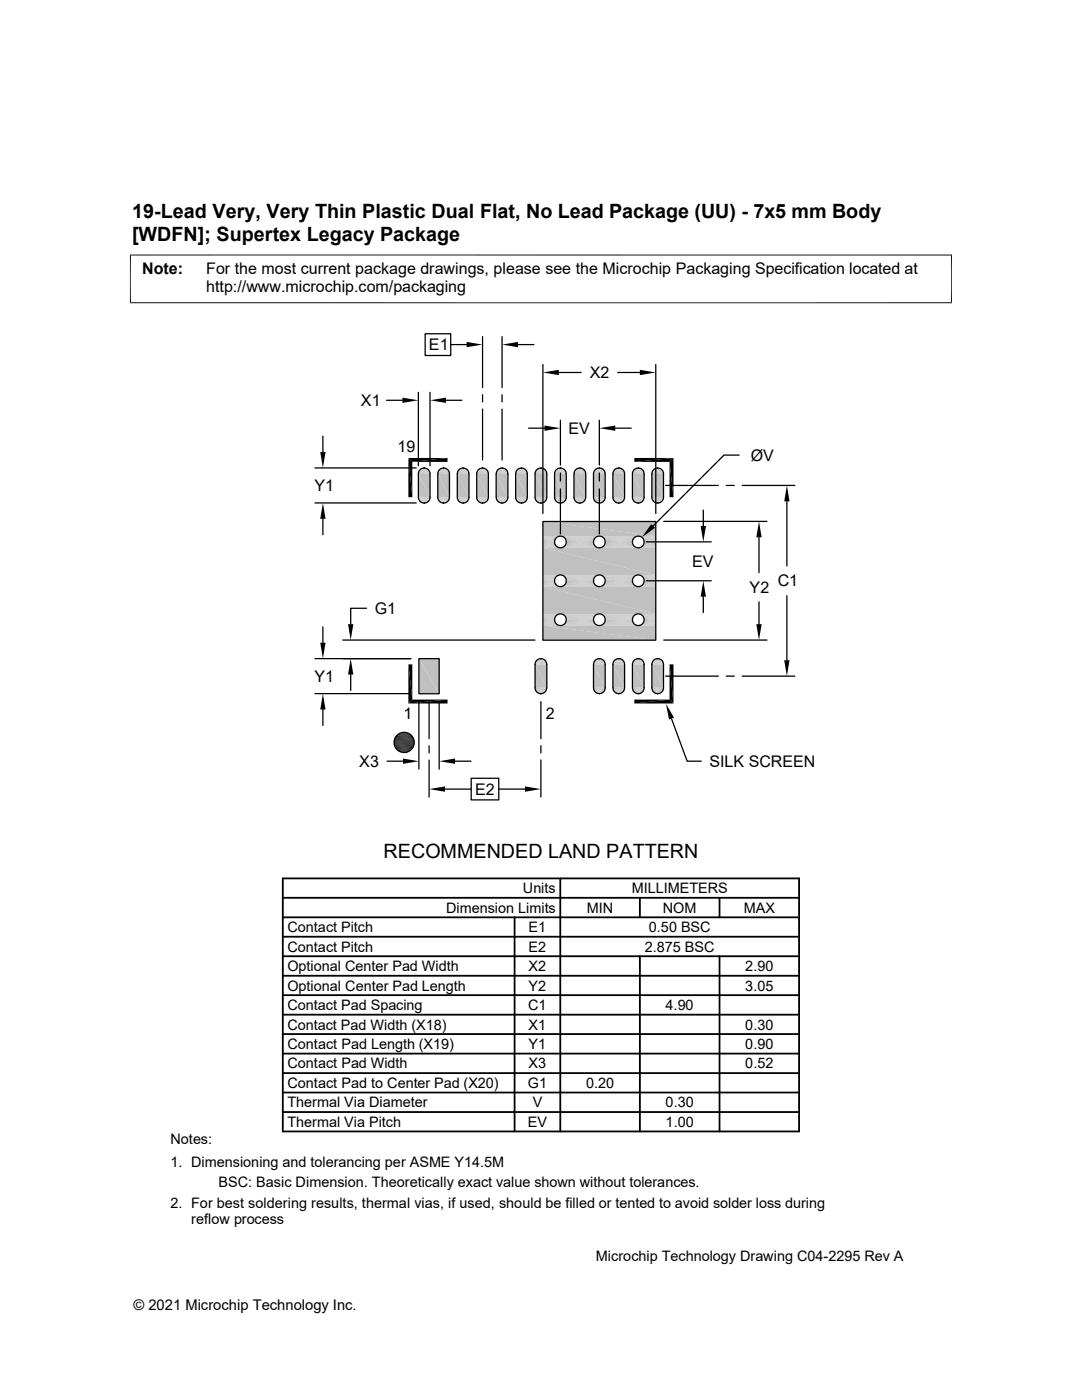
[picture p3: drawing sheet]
<svg xmlns="http://www.w3.org/2000/svg" width="216mm" height="279mm" viewBox="0 0 216 279" stroke-linecap="round" stroke-linejoin="round" font-family="sans-serif">
<g fill="#c0c0c0">
<path d="M108.3 104.1l22.6 2.9h-22.6z"/>
<path d="M108.3 104.1h22.6v2.9z"/>
</g>
<g fill="none" stroke="#c0c0c0" stroke-width=".2">
<path d="M108.3 107h3.4M108.3 107.1h3.2M108.3 107.2h3M108.3 107.3h2.8M108.3 107.5h2.7M108.3 107.6h2.5M108.3 107.8h2.4M108.3 108.5h2.4M108.3 108.9h2.7M108.3 109h2.8M108.3 109.1h3M108.3 109.2h3.2"/>
<path d="M108.3 109.3h3.4M111.9 107h7.6M111.9 109.3h7.6M112.1 107.1h7.2M112.1 109.2h7.2M112.4 109.1h6.7M112.4 107.2h6.7M112.5 107.3h6.4M112.5 109h6.4M112.7 108.9h6M112.7 107.5h6M112.8 107.6h5.8"/>
<path d="M112.9 108.5h5.6M112.9 107.8h5.6M119.7 107h7.6M119.7 109.3h7.6M119.9 107.1h7.1M119.9 109.2h7.1M120.1 107.2h6.7M120.1 109.1h6.7M120.3 109h6.4M120.3 107.3h6.4M120.5 107.5h6M120.5 108.9h6"/>
<path d="M120.6 107.6h5.8M120.7 108.5h5.6M120.7 107.8h5.6M127.5 107h3.4M127.5 109.3h3.4M127.7 109.2h3.2M127.7 107.1h3.2M127.9 107.2h3M127.9 109.1h3M128.1 107.3h2.8M128.1 109h2.8M128.2 108.9h2.7"/>
<path d="M128.2 107.5h2.7M128.4 107.6h2.5M128.4 107.8h2.5M128.4 108.5h2.5"/>
</g>
<path d="M108.3 108h2.4M113 108h5.4M120.7 108h5.5M128.5 108h2.4" fill="none" stroke="#c0c0c0" stroke-width=".23"/>
<path d="M108.3 108.3h2.4M108.3 108.7h2.5M112.8 108.7h5.8M113 108.3h5.4M120.6 108.7h5.8M120.7 108.3h5.5M128.4 108.7h2.5M128.5 108.3h2.4" fill="none" stroke="#c0c0c0" stroke-width=".21"/>
<g fill="#c0c0c0">
<path d="M108.3 109.3l22.6 5.5h-22.6z"/>
<path d="M108.3 109.3h22.6v5.5z"/>
</g>
<g fill="none" stroke="#c0c0c0" stroke-width=".2">
<path d="M108.3 114.8h3.4M108.3 114.8h3.2M108.3 114.9h3M108.3 115.1h2.8M108.3 115.2h2.7M108.3 115.4h2.5M108.3 115.6h2.4M108.3 116.2h2.4M108.3 116.4h2.5M108.3 116.6h2.7M108.3 116.8h2.8M108.3 116.9h3"/>
<path d="M108.3 117h3.2M108.3 117.1h3.4M111.9 114.8h7.6M111.9 117.1h7.6M112.1 114.8h7.2M112.1 117h7.2M112.4 116.9h6.7M112.4 114.9h6.7M112.5 115.1h6.4M112.5 116.8h6.4M112.7 116.6h6M112.7 115.2h6"/>
<path d="M112.8 115.4h5.8M112.8 116.4h5.8M112.9 116.2h5.6M112.9 115.6h5.6M119.7 114.8h7.6M119.7 117.1h7.6M119.9 114.8h7.1M119.9 117h7.1M120.1 114.9h6.7M120.1 116.9h6.7M120.3 116.8h6.4M120.3 115.1h6.4"/>
<path d="M120.5 115.2h6M120.5 116.6h6M120.6 116.4h5.8M120.6 115.4h5.8M120.7 116.2h5.6M120.7 115.6h5.6M127.5 114.8h3.4M127.5 117.1h3.4M127.7 117h3.2M127.7 114.8h3.2M127.9 114.9h3M127.9 116.9h3"/>
<path d="M128.1 115.1h2.8M128.1 116.8h2.8M128.2 116.6h2.7M128.2 115.2h2.7M128.4 116.4h2.5M128.4 115.4h2.5M128.4 115.6h2.5M128.4 116.2h2.5"/>
</g>
<path d="M108.3 115.8h2.4M113 115.8h5.4M120.7 115.8h5.5M128.5 115.8h2.4" fill="none" stroke="#c0c0c0" stroke-width=".21"/>
<path d="M108.3 116h2.4M113 116h5.4M120.7 116h5.5M128.5 116h2.4" fill="none" stroke="#c0c0c0" stroke-width=".23"/>
<g fill="#c0c0c0">
<path d="M108.3 117.1l22.6 5.4h-22.6z"/>
<path d="M108.3 117.1h22.6v5.4z"/>
</g>
<g fill="none" stroke="#c0c0c0" stroke-width=".2">
<path d="M108.3 122.5h3.4M108.3 122.6h3.2M108.3 122.7h3M108.3 122.8h2.8M108.3 123h2.7M108.3 123.4h2.4M108.3 124h2.4M108.3 124.2h2.5M108.3 124.4h2.7M108.3 124.5h2.8M108.3 124.7h3M108.3 124.8h3.2"/>
<path d="M108.3 124.8h3.4M111.9 122.5h7.6M111.9 124.8h7.6M112.1 122.6h7.2M112.1 124.8h7.2M112.4 124.7h6.7M112.4 122.7h6.7M112.5 122.8h6.4M112.5 124.5h6.4M112.7 124.4h6M112.7 123h6M112.8 124.2h5.8"/>
<path d="M112.9 124h5.6M112.9 123.4h5.6M119.7 122.5h7.6M119.7 124.8h7.6M119.9 122.6h7.1M119.9 124.8h7.1M120.1 122.7h6.7M120.1 124.7h6.7M120.3 124.5h6.4M120.3 122.8h6.4M120.5 123h6M120.5 124.4h6"/>
<path d="M120.6 124.2h5.8M120.7 124h5.6M120.7 123.4h5.6M127.5 122.5h3.4M127.5 124.8h3.4M127.7 124.8h3.2M127.7 122.6h3.2M127.9 122.7h3M127.9 124.7h3M128.1 122.8h2.8M128.1 124.5h2.8M128.2 124.4h2.7"/>
<path d="M128.2 123h2.7M128.4 124.2h2.5M128.4 123.4h2.5M128.4 124h2.5"/>
</g>
<path d="M108.3 123.2h2.5M108.3 123.6h2.4M112.8 123.2h5.8M113 123.6h5.4M120.6 123.2h5.8M120.7 123.6h5.5M128.4 123.2h2.5M128.5 123.6h2.4" fill="none" stroke="#c0c0c0" stroke-width=".21"/>
<path d="M108.3 123.8h2.4M113 123.8h5.4M120.7 123.8h5.5M128.5 123.8h2.4" fill="none" stroke="#c0c0c0" stroke-width=".23"/>
<g fill="#c0c0c0">
<path d="M108.3 124.8l22.6 3h-22.6z"/>
<path d="M108.3 124.8h22.6v3z"/>
<path d="M84.4 93.4h.5z"/>
<path d="M88.3 93.4h.5z"/>
<path d="M92.2 93.4h.4z"/>
<path d="M96.1 93.4h.4z"/>
<path d="M99.9 93.4h.5z"/>
<path d="M103.8 93.4h.5z"/>
<path d="M107.7 93.4h.5z"/>
<path d="M111.6 93.4h.5z"/>
<path d="M115.5 93.4h.4z"/>
<path d="M119.4 93.4h.4z"/>
<path d="M123.3 93.4h.4z"/>
<path d="M127.1 93.4h.5z"/>
<path d="M131 93.4h.5z"/>
<path d="M130.8 93.5h.9z"/>
<path d="M131 93.4l.7 .1z"/>
<path d="M126.9 93.5h.9z"/>
<path d="M127.1 93.4l.7 .1z"/>
<path d="M123 93.5h.9z"/>
<path d="M123.3 93.4l.6 .1z"/>
<path d="M119.1 93.5h.9z"/>
<path d="M119.4 93.4l.6 .1z"/>
<path d="M115.3 93.5h.9z"/>
<path d="M115.5 93.4l.7 .1z"/>
<path d="M111.4 93.5h.9z"/>
<path d="M111.6 93.4l.7 .1z"/>
<path d="M107.5 93.5h.9z"/>
<path d="M107.7 93.4l.7 .1z"/>
<path d="M103.6 93.5h.9z"/>
<path d="M103.8 93.4l.7 .1z"/>
<path d="M99.7 93.5h.9z"/>
<path d="M99.9 93.4l.7 .1z"/>
<path d="M95.8 93.5h.9z"/>
<path d="M96.1 93.4l.6 .1z"/>
<path d="M91.9 93.5h1z"/>
<path d="M92.2 93.4l.7 .1z"/>
<path d="M88.1 93.5h.9z"/>
<path d="M88.3 93.4l.7 .1z"/>
<path d="M84.2 93.5h.9z"/>
<path d="M84.4 93.4l.7 .1z"/>
<path d="M130.6 93.6l.2-.1 1.1 .1z"/>
<path d="M130.8 93.5l1.1 .1z"/>
<path d="M126.7 93.6l.2-.1 1.1 .1z"/>
<path d="M126.9 93.5l1.1 .1z"/>
<path d="M122.8 93.6l.2-.1 1.1 .1z"/>
<path d="M123 93.5l1.1 .1z"/>
<path d="M118.9 93.6l.2-.1 1.1 .1z"/>
<path d="M119.1 93.5l1.1 .1z"/>
<path d="M115.1 93.6l.2-.1 1.1 .1z"/>
<path d="M115.3 93.5l1.1 .1z"/>
<path d="M111.2 93.6l.2-.1 1.1 .1z"/>
<path d="M111.4 93.5l1.1 .1z"/>
<path d="M107.3 93.6l.2-.1 1.1 .1z"/>
<path d="M107.5 93.5l1.1 .1z"/>
<path d="M103.4 93.6l.2-.1 1.1 .1z"/>
<path d="M103.6 93.5l1.1 .1z"/>
<path d="M99.5 93.6l.2-.1 1.1 .1z"/>
<path d="M99.7 93.5l1.1 .1z"/>
<path d="M95.6 93.6l.2-.1 1.1 .1z"/>
<path d="M95.8 93.5l1.1 .1z"/>
<path d="M91.8 93.6l.1-.1 1.1 .1z"/>
<path d="M91.9 93.5l1.1 .1z"/>
<path d="M87.9 93.6l.2-.1 1.1 .1z"/>
<path d="M88.1 93.5l1.1 .1z"/>
<path d="M84 93.6l.2-.1 1.1 .1z"/>
<path d="M84.2 93.5l1.1 .1z"/>
<path d="M130.4 93.7l.2-.1 1.5 .1z"/>
<path d="M130.6 93.6h1.3l.2 .1z"/>
<path d="M126.5 93.7l.2-.1 1.5 .1z"/>
<path d="M126.7 93.6h1.3l.2 .1z"/>
<path d="M122.7 93.7l.1-.1 1.5 .1z"/>
<path d="M122.8 93.6h1.3l.2 .1z"/>
<path d="M118.8 93.7l.1-.1 1.5 .1z"/>
<path d="M118.9 93.6h1.3l.2 .1z"/>
<path d="M114.9 93.7l.2-.1 1.4 .1z"/>
<path d="M115.1 93.6h1.3l.1 .1z"/>
<path d="M111 93.7l.2-.1 1.4 .1z"/>
<path d="M111.2 93.6h1.3l.1 .1z"/>
<path d="M107.1 93.7l.2-.1 1.5 .1z"/>
<path d="M107.3 93.6h1.3l.2 .1z"/>
<path d="M103.2 93.7l.2-.1 1.5 .1z"/>
<path d="M103.4 93.6h1.3l.2 .1z"/>
<path d="M99.4 93.7l.1-.1 1.5 .1z"/>
<path d="M99.5 93.6h1.3l.2 .1z"/>
<path d="M95.5 93.7l.1-.1 1.5 .1z"/>
<path d="M95.6 93.6h1.3l.2 .1z"/>
<path d="M91.6 93.7l.2-.1 1.4 .1z"/>
<path d="M91.8 93.6h1.2l.2 .1z"/>
<path d="M87.7 93.7l.2-.1 1.4 .1z"/>
<path d="M87.9 93.6h1.3l.1 .1z"/>
<path d="M83.8 93.7l.2-.1 1.4 .1z"/>
<path d="M84 93.6h1.3l.1 .1z"/>
<path d="M130.4 93.7l1.8 .2h-1.9z"/>
<path d="M130.4 93.7h1.7l.1 .2z"/>
<path d="M126.5 93.7l1.8 .2h-1.9z"/>
<path d="M126.5 93.7h1.7l.1 .2z"/>
<path d="M122.7 93.7l1.7 .2h-1.9z"/>
<path d="M122.7 93.7h1.6l.1 .2z"/>
<path d="M118.8 93.7l1.8 .2h-2z"/>
<path d="M118.8 93.7h1.6l.2 .2z"/>
<path d="M114.9 93.7l1.8 .2h-2z"/>
<path d="M114.9 93.7h1.6l.2 .2z"/>
<path d="M111 93.7l1.8 .2h-2z"/>
<path d="M111 93.7h1.6l.2 .2z"/>
<path d="M107.1 93.7l1.8 .2h-1.9z"/>
<path d="M107.1 93.7h1.7l.1 .2z"/>
<path d="M103.2 93.7l1.8 .2h-1.9z"/>
<path d="M103.2 93.7h1.7l.1 .2z"/>
<path d="M99.4 93.7l1.7 .2h-1.9z"/>
<path d="M99.4 93.7h1.6l.1 .2z"/>
<path d="M95.5 93.7l1.8 .2h-2z"/>
<path d="M95.5 93.7h1.6l.2 .2z"/>
<path d="M91.6 93.7l1.8 .2h-2z"/>
<path d="M91.6 93.7h1.6l.2 .2z"/>
<path d="M87.7 93.7l1.8 .2h-2z"/>
<path d="M87.7 93.7h1.6l.2 .2z"/>
<path d="M83.8 93.7l1.8 .2h-1.9z"/>
<path d="M83.8 93.7h1.6l.2 .2z"/>
</g>
<g fill="none" stroke="#c0c0c0" stroke-width=".2">
<path d="M83.6 94h2.1M87.4 94h2.2M91.3 94h2.2M95.2 94h2.2M99.1 94h2.1M103 94h2.1M106.9 94h2.1M110.7 94h2.2M114.6 94h2.2M118.5 94h2.2M122.4 94h2.1M126.3 94h2.1"/>
<path d="M130.2 94h2.1"/>
</g>
<g fill="none" stroke="#c0c0c0" stroke-width=".23">
<path d="M83.5 94.5h2.3M83.5 94.2h2.3M87.4 94.5h2.3M87.4 94.2h2.3M91.2 94.5h2.4M91.3 94.2h2.3M95.1 94.5h2.4M95.1 94.2h2.3M99 94.5h2.3M99 94.2h2.3M102.9 94.5h2.3M102.9 94.2h2.3"/>
<path d="M106.8 94.5h2.3M106.8 94.2h2.3M110.7 94.5h2.3M110.7 94.2h2.3M114.5 94.5h2.4M114.6 94.2h2.2M118.4 94.5h2.4M118.4 94.2h2.3M122.3 94.5h2.3M122.3 94.2h2.3M126.2 94.5h2.3M126.2 94.2h2.3"/>
<path d="M130.1 94.5h2.3M130.1 94.2h2.3"/>
</g>
<g fill="#c0c0c0">
<path d="M130.1 94.6l2.3 4.6h-2.3z"/>
<path d="M130.1 94.6h2.3v4.6z"/>
<path d="M126.2 94.6l2.3 4.6h-2.3z"/>
<path d="M126.2 94.6h2.3v4.6z"/>
<path d="M122.3 94.6l2.3 4.6h-2.3z"/>
<path d="M122.3 94.6h2.3v4.6z"/>
<path d="M118.4 94.6l2.4 4.6h-2.4z"/>
<path d="M118.4 94.6h2.4v4.6z"/>
<path d="M114.5 94.6l2.4 4.6h-2.4z"/>
<path d="M114.5 94.6h2.4v4.6z"/>
<path d="M110.7 94.6l2.3 4.6h-2.3z"/>
<path d="M110.7 94.6h2.3v4.6z"/>
<path d="M106.8 94.6l2.3 4.6h-2.3z"/>
<path d="M106.8 94.6h2.3v4.6z"/>
<path d="M102.9 94.6l2.3 4.6h-2.3z"/>
<path d="M102.9 94.6h2.3v4.6z"/>
<path d="M99 94.6l2.3 4.6h-2.3z"/>
<path d="M99 94.6h2.3v4.6z"/>
<path d="M95.1 94.6l2.4 4.6h-2.4z"/>
<path d="M95.1 94.6h2.4v4.6z"/>
<path d="M91.2 94.6l2.4 4.6h-2.4z"/>
<path d="M91.2 94.6h2.4v4.6z"/>
<path d="M87.4 94.6l2.3 4.6h-2.3z"/>
<path d="M87.4 94.6h2.3v4.6z"/>
<path d="M83.5 94.6l2.3 4.6h-2.3z"/>
<path d="M83.5 94.6h2.3v4.6z"/>
</g>
<g fill="none" stroke="#c0c0c0" stroke-width=".21">
<path d="M83.5 99.3h2.3M87.4 99.3h2.3M91.2 99.3h2.4M95.1 99.3h2.4M99 99.3h2.3M102.9 99.3h2.3M106.8 99.3h2.3M110.7 99.3h2.3M114.5 99.3h2.4M118.4 99.3h2.4M122.3 99.3h2.3M126.2 99.3h2.3"/>
<path d="M130.1 99.3h2.3"/>
</g>
<g fill="none" stroke="#c0c0c0" stroke-width=".23">
<path d="M83.5 99.6h2.3M87.4 99.6h2.3M91.3 99.6h2.3M95.1 99.6h2.3M99 99.6h2.3M102.9 99.6h2.3M106.8 99.6h2.3M110.7 99.6h2.3M114.6 99.6h2.2M118.4 99.6h2.3M122.3 99.6h2.3M126.2 99.6h2.3"/>
<path d="M130.1 99.6h2.3"/>
</g>
<g fill="none" stroke="#c0c0c0" stroke-width=".2">
<path d="M83.6 99.8h2.1M87.4 99.8h2.2M91.3 99.8h2.2M95.2 99.8h2.2M99.1 99.8h2.1M103 99.8h2.1M106.9 99.8h2.1M110.7 99.8h2.2M114.6 99.8h2.2M118.5 99.8h2.2M122.4 99.8h2.1M126.3 99.8h2.1"/>
<path d="M130.2 99.8h2.1"/>
</g>
<g fill="#c0c0c0">
<path d="M130.3 99.9l1.8 .2h-1.7z"/>
<path d="M130.3 99.9h1.9l-.1 .2z"/>
<path d="M126.4 99.9l1.8 .2h-1.7z"/>
<path d="M126.4 99.9h1.9l-.1 .2z"/>
<path d="M122.5 99.9l1.8 .2h-1.6z"/>
<path d="M122.5 99.9h1.9l-.1 .2z"/>
<path d="M118.6 99.9l1.8 .2h-1.6z"/>
<path d="M118.6 99.9h2l-.2 .2z"/>
<path d="M114.7 99.9l1.8 .2h-1.6z"/>
<path d="M114.7 99.9h2l-.2 .2z"/>
<path d="M110.8 99.9l1.8 .2h-1.6z"/>
<path d="M110.8 99.9h2l-.2 .2z"/>
<path d="M107 99.9l1.8 .2h-1.7z"/>
<path d="M107 99.9h1.9l-.1 .2z"/>
<path d="M103.1 99.9l1.8 .2h-1.7z"/>
<path d="M103.1 99.9h1.9l-.1 .2z"/>
<path d="M99.2 99.9l1.8 .2h-1.6z"/>
<path d="M99.2 99.9h1.9l-.1 .2z"/>
<path d="M95.3 99.9l1.8 .2h-1.6z"/>
<path d="M95.3 99.9h2l-.2 .2z"/>
<path d="M91.4 99.9l1.8 .2h-1.6z"/>
<path d="M91.4 99.9h2l-.2 .2z"/>
<path d="M87.5 99.9l1.8 .2h-1.6z"/>
<path d="M87.5 99.9h2l-.2 .2z"/>
<path d="M83.7 99.9l1.7 .2h-1.6z"/>
<path d="M83.7 99.9h1.9l-.2 .2z"/>
<path d="M130.4 100.1l1.5 .1h-1.3z"/>
<path d="M130.4 100.1h1.7l-.2 .1z"/>
<path d="M126.5 100.1l1.5 .1h-1.3z"/>
<path d="M126.5 100.1h1.7l-.2 .1z"/>
<path d="M122.7 100.1l1.4 .1h-1.3z"/>
<path d="M122.7 100.1h1.6l-.2 .1z"/>
<path d="M118.8 100.1l1.4 .1h-1.3z"/>
<path d="M118.8 100.1h1.6l-.2 .1z"/>
<path d="M114.9 100.1l1.5 .1h-1.3z"/>
<path d="M114.9 100.1h1.6l-.1 .1z"/>
<path d="M111 100.1l1.5 .1h-1.3z"/>
<path d="M111 100.1h1.6l-.1 .1z"/>
<path d="M107.1 100.1l1.5 .1h-1.3z"/>
<path d="M107.1 100.1h1.7l-.2 .1z"/>
<path d="M103.2 100.1l1.5 .1h-1.3z"/>
<path d="M103.2 100.1h1.7l-.2 .1z"/>
<path d="M99.4 100.1l1.4 .1h-1.3z"/>
<path d="M99.4 100.1h1.6l-.2 .1z"/>
<path d="M95.5 100.1l1.4 .1h-1.3z"/>
<path d="M95.5 100.1h1.6l-.2 .1z"/>
<path d="M91.6 100.1l1.4 .1h-1.2z"/>
<path d="M91.6 100.1h1.6l-.2 .1z"/>
<path d="M87.7 100.1l1.5 .1h-1.3z"/>
<path d="M87.7 100.1h1.6l-.1 .1z"/>
<path d="M83.8 100.1l1.5 .1h-1.3z"/>
<path d="M83.8 100.1h1.6l-.1 .1z"/>
<path d="M130.6 100.2l1.1 .1h-.9z"/>
<path d="M130.6 100.2h1.3l-.2 .1z"/>
<path d="M126.7 100.2l1.1 .1h-.9z"/>
<path d="M126.7 100.2h1.3l-.2 .1z"/>
<path d="M122.8 100.2l1.1 .1h-.9z"/>
<path d="M122.8 100.2h1.3l-.2 .1z"/>
<path d="M118.9 100.2l1.1 .1h-.9z"/>
<path d="M118.9 100.2h1.3l-.2 .1z"/>
<path d="M115.1 100.2l1.1 .1h-.9z"/>
<path d="M115.1 100.2h1.3l-.2 .1z"/>
<path d="M111.2 100.2l1.1 .1h-.9z"/>
<path d="M111.2 100.2h1.3l-.2 .1z"/>
<path d="M107.3 100.2l1.1 .1h-.9z"/>
<path d="M107.3 100.2h1.3l-.2 .1z"/>
<path d="M103.4 100.2l1.1 .1h-.9z"/>
<path d="M103.4 100.2h1.3l-.2 .1z"/>
<path d="M99.5 100.2l1.1 .1h-.9z"/>
<path d="M99.5 100.2h1.3l-.2 .1z"/>
<path d="M95.6 100.2l1.1 .1h-.9z"/>
<path d="M95.6 100.2h1.3l-.2 .1z"/>
<path d="M91.8 100.2l1.1 .1h-1z"/>
<path d="M91.8 100.2h1.2l-.1 .1z"/>
<path d="M87.9 100.2l1.1 .1h-.9z"/>
<path d="M87.9 100.2h1.3l-.2 .1z"/>
<path d="M84 100.2l1.1 .1h-.9z"/>
<path d="M84 100.2h1.3l-.2 .1z"/>
<path d="M84.4 100.4h.5z"/>
<path d="M88.3 100.4h.5z"/>
<path d="M92.2 100.4h.4z"/>
<path d="M96.1 100.4h.4z"/>
<path d="M99.9 100.4h.5z"/>
<path d="M103.8 100.4h.5z"/>
<path d="M107.7 100.4h.5z"/>
<path d="M111.6 100.4h.5z"/>
<path d="M115.5 100.4h.4z"/>
<path d="M119.4 100.4h.4z"/>
<path d="M123.3 100.4h.4z"/>
<path d="M127.1 100.4h.5z"/>
<path d="M131 100.4h.5z"/>
<path d="M130.8 100.3l.7 .1z"/>
<path d="M130.8 100.3h.9z"/>
<path d="M126.9 100.3l.7 .1z"/>
<path d="M126.9 100.3h.9z"/>
<path d="M123 100.3l.7 .1z"/>
<path d="M123 100.3h.9z"/>
<path d="M119.1 100.3l.7 .1z"/>
<path d="M119.1 100.3h.9z"/>
<path d="M115.3 100.3l.6 .1z"/>
<path d="M115.3 100.3h.9z"/>
<path d="M111.4 100.3l.7 .1z"/>
<path d="M111.4 100.3h.9z"/>
<path d="M107.5 100.3l.7 .1z"/>
<path d="M107.5 100.3h.9z"/>
<path d="M103.6 100.3l.7 .1z"/>
<path d="M103.6 100.3h.9z"/>
<path d="M99.7 100.3l.7 .1z"/>
<path d="M99.7 100.3h.9z"/>
<path d="M95.8 100.3l.7 .1z"/>
<path d="M95.8 100.3h.9z"/>
<path d="M91.9 100.3l.7 .1z"/>
<path d="M91.9 100.3h1z"/>
<path d="M88.1 100.3l.7 .1z"/>
<path d="M88.1 100.3h.9z"/>
<path d="M84.2 100.3l.7 .1z"/>
<path d="M84.2 100.3h.9z"/>
<path d="M107.8 131.5h.3z"/>
<path d="M119.4 131.5h.4z"/>
<path d="M123.3 131.5h.4z"/>
<path d="M127.2 131.5h.4z"/>
<path d="M131.1 131.5h.3z"/>
<path d="M131 131.5h.5z"/>
<path d="M131.1 131.5h.4z"/>
<path d="M127.1 131.5h.5z"/>
<path d="M107.7 131.5h.5z"/>
<path d="M107.8 131.5h.4z"/>
<path d="M130.9 131.5h.7z"/>
<path d="M131 131.5h.6z"/>
<path d="M127 131.5h.8z"/>
<path d="M127.1 131.5h.7z"/>
<path d="M130.8 131.5h.9z"/>
<path d="M130.9 131.5h.8z"/>
<path d="M126.9 131.5h.9z"/>
<path d="M123 131.5h.9z"/>
<path d="M123.3 131.5h.6z"/>
<path d="M119.1 131.5h.9z"/>
<path d="M119.4 131.5h.6z"/>
<path d="M107.5 131.5h.9z"/>
<path d="M107.7 131.5h.7z"/>
<path d="M130.7 131.6h1.1z"/>
<path d="M130.8 131.5l1 .1z"/>
<path d="M126.8 131.6h1.1z"/>
<path d="M126.9 131.5l1 .1z"/>
<path d="M130.6 131.7h1.3z"/>
<path d="M130.7 131.6l1.2 .1z"/>
<path d="M126.7 131.7h1.3z"/>
<path d="M126.8 131.6l1.2 .1z"/>
<path d="M122.8 131.7l.2-.2 1.1 .2z"/>
<path d="M123 131.5h.9l.2 .2z"/>
<path d="M118.9 131.7l.2-.2 1.1 .2z"/>
<path d="M119.1 131.5h.9l.2 .2z"/>
<path d="M107.3 131.7l.2-.2 1.1 .2z"/>
<path d="M107.5 131.5h.9l.2 .2z"/>
<path d="M130.5 131.7h1.5z"/>
<path d="M130.6 131.7h1.4z"/>
<path d="M126.6 131.7h1.5z"/>
<path d="M126.7 131.7h1.4z"/>
<path d="M130.5 131.7l1.6 .1z"/>
<path d="M126.5 131.8h1.7z"/>
<path d="M126.6 131.7l1.6 .1z"/>
<path d="M122.7 131.8l.1-.1 1.5 .1z"/>
<path d="M122.8 131.7h1.3l.2 .1z"/>
<path d="M118.8 131.8l.1-.1 1.5 .1z"/>
<path d="M118.9 131.7h1.3l.2 .1z"/>
<path d="M107.1 131.8l.2-.1 1.5 .1z"/>
<path d="M107.3 131.7h1.3l.2 .1z"/>
<path d="M130.4 131.8l1.7 .1h-1.7z"/>
<path d="M130.4 131.8l1.7 .1z"/>
<path d="M126.5 131.8l1.7 .1h-1.7z"/>
<path d="M126.5 131.8l1.7 .1z"/>
<path d="M130.4 131.9l1.8 .1h-1.9z"/>
<path d="M130.4 131.9h1.7l.1 .1z"/>
<path d="M126.5 131.9l1.8 .1h-1.9z"/>
<path d="M126.5 131.9h1.7l.1 .1z"/>
<path d="M122.7 131.8l1.7 .2h-1.9z"/>
<path d="M122.7 131.8h1.6l.1 .2z"/>
<path d="M118.8 131.8l1.8 .2h-2z"/>
<path d="M118.8 131.8h1.6l.2 .2z"/>
<path d="M107.1 131.8l1.8 .2h-1.9z"/>
<path d="M107.1 131.8h1.7l.1 .2z"/>
</g>
<path d="M130.2 132h2" fill="none" stroke="#c0c0c0" stroke-width=".2"/>
<path d="M130.3 132h1.9z" fill="#c0c0c0"/>
<path d="M126.4 132h2" fill="none" stroke="#c0c0c0" stroke-width=".2"/>
<path d="M126.4 132h2z" fill="#c0c0c0"/>
<g fill="none" stroke="#c0c0c0" stroke-width=".2">
<path d="M106.9 132.1h2.1M118.5 132.1h2.2M122.4 132.1h2.1M126.2 132.5h2.3M126.2 132.3h2.3M126.2 132.4h2.3M126.3 132.2h2.2M126.3 132.1h2.1M130.1 132.5h2.3M130.1 132.3h2.3M130.1 132.4h2.3M130.2 132.2h2.1"/>
<path d="M130.2 132.1h2.1"/>
</g>
<path d="M106.8 132.3h2.3M118.4 132.3h2.3M122.3 132.3h2.3" fill="none" stroke="#c0c0c0" stroke-width=".23"/>
<path d="M106.8 132.5h2.3M118.4 132.5h2.4M122.3 132.5h2.3" fill="none" stroke="#c0c0c0" stroke-width=".21"/>
<g fill="#c0c0c0">
<path d="M130.1 132.6l2.3 4.7h-2.3z"/>
<path d="M130.1 132.6h2.3v4.7z"/>
<path d="M126.2 132.6l2.3 4.7h-2.3z"/>
<path d="M126.2 132.6h2.3v4.7z"/>
<path d="M122.3 132.6l2.3 4.7h-2.3z"/>
<path d="M122.3 132.6h2.3v4.7z"/>
<path d="M118.4 132.6l2.4 4.7h-2.4z"/>
<path d="M118.4 132.6h2.4v4.7z"/>
<path d="M106.8 132.6l2.3 4.7h-2.3z"/>
<path d="M106.8 132.6h2.3v4.7z"/>
</g>
<path d="M106.8 137.4h2.3M106.8 137.6h2.3M118.4 137.4h2.4M118.4 137.6h2.3M122.3 137.4h2.3M122.3 137.6h2.3M126.2 137.4h2.3M126.2 137.6h2.3M130.1 137.4h2.3M130.1 137.6h2.3" fill="none" stroke="#c0c0c0" stroke-width=".23"/>
<path d="M106.9 137.8h2.1M118.5 137.8h2.2M122.4 137.8h2.1M126.3 137.8h2.1M130.2 137.8h2.1" fill="none" stroke="#c0c0c0" stroke-width=".2"/>
<g fill="#c0c0c0">
<path d="M130.3 137.9l1.8 .2h-1.7z"/>
<path d="M130.3 137.9h1.9l-.1 .2z"/>
<path d="M126.4 137.9l1.8 .2h-1.7z"/>
<path d="M126.4 137.9h1.9l-.1 .2z"/>
<path d="M122.5 137.9l1.8 .2h-1.6z"/>
<path d="M122.5 137.9h1.9l-.1 .2z"/>
<path d="M118.6 137.9l1.8 .2h-1.6z"/>
<path d="M118.6 137.9h2l-.2 .2z"/>
<path d="M107 137.9l1.8 .2h-1.7z"/>
<path d="M107 137.9h1.9l-.1 .2z"/>
<path d="M130.4 138.1l1.5 .1h-1.3z"/>
<path d="M130.4 138.1h1.7l-.2 .1z"/>
<path d="M126.5 138.1l1.5 .1h-1.3z"/>
<path d="M126.5 138.1h1.7l-.2 .1z"/>
<path d="M122.7 138.1l1.4 .1h-1.3z"/>
<path d="M122.7 138.1h1.6l-.2 .1z"/>
<path d="M118.8 138.1l1.4 .1h-1.3z"/>
<path d="M118.8 138.1h1.6l-.2 .1z"/>
<path d="M107.1 138.1l1.5 .1h-1.3z"/>
<path d="M107.1 138.1h1.7l-.2 .1z"/>
<path d="M130.6 138.2l1.1 .1z"/>
<path d="M130.6 138.2h1.3l-.2 .1z"/>
<path d="M126.7 138.2l1.1 .1z"/>
<path d="M126.7 138.2h1.3l-.2 .1z"/>
<path d="M122.8 138.2l1.1 .1z"/>
<path d="M122.8 138.2h1.3l-.2 .1z"/>
<path d="M118.9 138.2l1.1 .1z"/>
<path d="M118.9 138.2h1.3l-.2 .1z"/>
<path d="M107.3 138.2l1.1 .1z"/>
<path d="M107.3 138.2h1.3l-.2 .1z"/>
<path d="M107.7 138.4h.5z"/>
<path d="M119.4 138.4h.4z"/>
<path d="M123.3 138.4h.4z"/>
<path d="M127.1 138.4h.5z"/>
<path d="M131 138.4h.5z"/>
<path d="M130.8 138.3l.7 .1z"/>
<path d="M130.8 138.3h.9z"/>
<path d="M126.9 138.3l.7 .1z"/>
<path d="M126.9 138.3h.9z"/>
<path d="M123 138.3l.7 .1z"/>
<path d="M123 138.3h.9z"/>
<path d="M119.1 138.3l.7 .1z"/>
<path d="M119.1 138.3h.9z"/>
<path d="M107.5 138.3l.7 .1z"/>
<path d="M107.5 138.3h.9z"/>
<path d="M83.6 131.4l4 7.1h-4z"/>
<path d="M83.6 131.4h4v7.1z"/>
</g>
<g fill="none" stroke="#000" stroke-width=".25">
<path d="M77.1 79.9h3.2M83.5 78.3v14.7M84.8 66.6h5.1v4.4h-5.1zM85.8 78.3v14.7M89 79.9h3.2M89.9 68.8h3.2M96.3 67.2v10.1M96.3 78.8v1.4M100.2 67.2v10.1M100.2 78.8v1.4M103.4 68.8h3.1M108.3 72.7v29.8"/>
<path d="M111.5 74.3h4.5M123.2 74.3h4.5M130.9 72.7v29.8M62.8 93.4h20.3M64.4 87v3.2M84.6 93.4a1.16 1.16 0 0 0-1.1 1.2v4.6a1.16 1.16 0 0 0 1.1 1.2M84.6 93.4h.1M84.6 93.4a1.16 1.16 0 0 1 1.2 1.2v4.6a1.16 1.16 0 0 1-1.2 1.2M88.5 93.4a1.16 1.16 0 0 0-1.1 1.2v4.6a1.16 1.16 0 0 0 1.1 1.2M88.5 93.4h.1M88.5 93.4a1.16 1.16 0 0 1 1.2 1.2v4.6a1.16 1.16 0 0 1-1.2 1.2M92.4 93.4a1.16 1.16 0 0 0-1.2 1.2v4.6a1.16 1.16 0 0 0 1.2 1.2"/>
<path d="M92.4 93.4h.1M92.4 93.4a1.16 1.16 0 0 1 1.2 1.2v4.6a1.16 1.16 0 0 1-1.2 1.2M96.3 93.4a1.16 1.16 0 0 1 1.2 1.2v4.6a1.16 1.16 0 0 1-1.2 1.2M96.3 93.4a1.16 1.16 0 0 0-1.2 1.2v4.6a1.16 1.16 0 0 0 1.2 1.2M96.3 93.4h.1M96.3 81.6v10.2M100.2 93.4a1.16 1.16 0 0 1 1.1 1.2v4.6a1.16 1.16 0 0 1-1.1 1.2M100.2 93.4a1.19 1.19 0 0 0-1.2 1.2v4.6a1.16 1.16 0 0 0 1.2 1.2M100.2 93.4h.1M100.2 81.6v10.2M104.1 93.4a1.16 1.16 0 0 0-1.2 1.2v4.6a1.16 1.16 0 0 0 1.2 1.2M104.1 93.4h.1"/>
<path d="M104.1 93.4a1.16 1.16 0 0 1 1.1 1.2v4.6a1.16 1.16 0 0 1-1.1 1.2M105.5 85.4h3.1M107.9 93.4a1.16 1.16 0 0 1 1.2 1.2v4.6a1.19 1.19 0 0 1-1.2 1.2M107.9 93.4a1.16 1.16 0 0 0-1.1 1.2v4.6a1.16 1.16 0 0 0 1.1 1.2M107.9 93.4h.1M111.8 93.4a1.16 1.16 0 0 1 1.2 1.2v4.6a1.16 1.16 0 0 1-1.2 1.2M111.8 93.4a1.16 1.16 0 0 0-1.1 1.2v4.6a1.16 1.16 0 0 0 1.1 1.2M111.8 93.4h.1M111.8 83.9v8.9M111.8 94.4v1.6M111.8 97.6v9M115.7 93.4a1.16 1.16 0 0 0-1.2 1.2v4.6a1.16 1.16 0 0 0 1.2 1.2"/>
<path d="M115.7 93.4h.1M115.7 93.4a1.16 1.16 0 0 1 1.2 1.2v4.6a1.19 1.19 0 0 1-1.2 1.2M119.6 93.4a1.16 1.16 0 0 1 1.2 1.2v4.6a1.16 1.16 0 0 1-1.2 1.2M119.6 93.4a1.16 1.16 0 0 0-1.2 1.2v4.6a1.16 1.16 0 0 0 1.2 1.2M119.6 93.4h.1M119.6 83.9v8.9M119.6 94.4v1.6M119.6 97.6v9M122.8 85.4h3.1M123.5 93.4a1.16 1.16 0 0 1 1.1 1.2v4.6a1.16 1.16 0 0 1-1.1 1.2M123.5 93.4a1.16 1.16 0 0 0-1.2 1.2v4.6a1.16 1.16 0 0 0 1.2 1.2M123.5 93.4h.1"/>
<path d="M127.4 93.4a1.16 1.16 0 0 0-1.2 1.2v4.6a1.16 1.16 0 0 0 1.2 1.2M127.4 93.4h.1M127.4 93.4a1.16 1.16 0 0 1 1.1 1.2v4.6a1.16 1.16 0 0 1-1.1 1.2M131.2 93.4a1.16 1.16 0 0 1 1.2 1.2v4.6a1.16 1.16 0 0 1-1.2 1.2M131.2 93.4a1.16 1.16 0 0 0-1.1 1.2v4.6a1.16 1.16 0 0 0 1.1 1.2M131.2 93.4h.1M132.8 96.9h10.5M144.9 96.9h1.6M147.5 90.8h-3l-14.2 14.2M148.1 96.9h10.5M62.8 100.4h20.3M64.4 103.5v3.2"/>
<path d="M84.6 100.4h.1M88.5 100.4h.1M92.4 100.4h.1M96.3 100.4h.1M100.2 100.4h.1M104.1 100.4h.1M107.9 100.4h.1M108.3 104.1h22.6v23.7h-22.6zM111.8 100.4h.1M115.7 100.4h.1M119.6 100.4h.1M123.5 100.4h.1"/>
<path d="M127.4 100.4h.1M128.9 108.1h13M128.9 115.9h13M131.2 100.4h.1M132.4 104.1h20.6M140.3 101.8v3.2M140.3 119.1v3.2M151.4 107.2v7.1M157 100.1v12.8M157 118.9v12.9M62.8 131.4h19.2M62.8 138.4h19.1"/>
<path d="M64.4 125.1v3.2M68.4 127.7h38.3M70 134.6v3.2M73.2 121.4h-3.2v3.2M83.6 131.4h4v7.1h-4zM107.9 131.4a1.19 1.19 0 0 1 1.2 1.2v4.7a1.16 1.16 0 0 1-1.2 1.1M107.9 131.4a1.16 1.16 0 0 0-1.1 1.2v4.7a1.16 1.16 0 0 0 1.1 1.1M107.9 131.4h.1M107.9 138.5h.1M119.6 131.4a1.16 1.16 0 0 1 1.2 1.2v4.7a1.16 1.16 0 0 1-1.2 1.1M119.6 131.4a1.16 1.16 0 0 0-1.2 1.2v4.7a1.16 1.16 0 0 0 1.2 1.1M119.6 131.4h.1"/>
<path d="M119.6 138.5h.1M123.5 131.4a1.16 1.16 0 0 1 1.1 1.2v4.7a1.16 1.16 0 0 1-1.1 1.1M123.5 131.4a1.16 1.16 0 0 0-1.2 1.2v4.7a1.16 1.16 0 0 0 1.2 1.1M123.5 131.4h.1M123.5 138.5h.1M127.4 131.4a1.16 1.16 0 0 0-1.2 1.2v4.7a1.16 1.16 0 0 0 1.2 1.1M127.4 131.4h.1M127.4 138.5h.1M127.4 131.4a1.16 1.16 0 0 1 1.1 1.2v4.7a1.16 1.16 0 0 1-1.1 1.1M131.2 131.4a1.16 1.16 0 0 1 1.2 1.2v4.7a1.16 1.16 0 0 1-1.2 1.1M131.2 131.4a1.16 1.16 0 0 0-1.1 1.2v4.7a1.16 1.16 0 0 0 1.1 1.1M131.2 131.4h.1"/>
<path d="M131.2 138.5h.1M132.4 127.7h20.6M132.8 134.9h10.5M144.9 134.9h1.6M148.1 134.9h10.5M151.4 120.1v4.5M64.4 141.6v3.2M77.2 151.9h3.2M83.6 140v13.5M85.6 140v7.4M85.6 148.8v1.5M85.6 151.7v7.4"/>
<path d="M87.6 140v13.5M88.8 157.5h5.2M90.8 151.9h3.2M94 155.3h5.5v4.3h-5.5zM99.5 157.5h5.3M107.9 140v7.4M107.9 148.8v1.5M107.9 151.7v7.4M134 143.4l3.1 8.5h2.8"/>
<circle cx="111.8" cy="108.2" r="1.17"/>
<circle cx="111.8" cy="115.9" r="1.17"/>
<circle cx="119.6" cy="115.9" r="1.17"/>
<circle cx="119.6" cy="108.2" r="1.17"/>
<circle cx="127.4" cy="115.9" r="1.17"/>
<circle cx="127.4" cy="108.2" r="1.17"/>
<circle cx="111.8" cy="123.7" r="1.17"/>
<circle cx="119.6" cy="123.7" r="1.17"/>
<circle cx="127.4" cy="123.7" r="1.17"/>
<circle cx="80.6" cy="148.2" r="2.01"/>
</g>
<g fill="none" stroke="#000" stroke-width=".36">
<path d="M56.4 179.2h103M56.4 175.3h103v50.5h-103zM111.8 175.3v50.5M127.7 179.2v3.9M143.6 179.2v3.9M56.4 183.1h103M56.4 194.7h103M56.4 186.9h103M56.4 198.6h103M56.4 190.8h103M102.7 183.1v42.7M127.7 190.8v35"/>
<path d="M143.6 190.8v35M56.4 202.5h103M56.4 206.4h103M56.4 218h103M56.4 210.3h103M56.4 214.2h103M56.4 221.9h103"/>
</g>
<g fill="#000">
<path d="M80.3 79.4l3.2 .5-3.2 .5zM85.8 79.9l3.2-.5v1zM93.1 68.2l3.2 .6-3.2 .5zM100.2 68.8l3.2-.6v1.1zM108.3 74.3l3.2-.5v1.1zM127.7 73.8l3.2 .5-3.2 .6zM63.9 90.2h1.1l-.6 3.2zM81.5 91.4l.8 7.8h-.8zM81.5 91.4h7.8l-7 .8zM81.5 91.4l.8 .8v7zM82.3 92.2l7-.8v.8zM108.6 84.9l3.2 .5-3.2 .6z"/>
<path d="M119.6 85.4l3.2-.5v1.1zM126.6 91.4h7.8l-7.8 .8zM126.6 92.2l7.8-.8-.8 .8zM133.6 92.2l.8 7h-.8zM133.6 92.2l.8-.8v7.8zM64.4 100.4l.6 3.1h-1.1zM129.9 104.6l.8 .7-2.6 1.9zM139.8 105h1.1l-.6 3.1zM140.3 115.9l.6 3.2h-1.1zM151.4 104.1l.6 3.1h-1.1zM157 96.9l.5 3.2h-1zM63.9 128.3h1.1l-.6 3.1z"/>
<path d="M70 131.4l.5 3.2h-1.1zM69.4 124.6h1.1l-.5 3.1zM81.5 132.6h.8v7zM82.3 139.6h7l-7.8 .8zM133.6 132.6l.8 7.8-.8-.8zM126.6 139.6h7l-7 .8zM133.6 132.6h.8v7.8zM150.9 124.6h1.1l-.6 3.1zM156.5 131.8h1l-.5 3.1zM64.4 138.4l.6 3.2h-1.1zM79.6 149.9l1.9 .1zM79.8 146.3l1.8 .1z"/>
<path d="M79.8 150l1.5 .1zM79.8 150h1.7zM79.8 146.3h1.7zM80 146.3h1.5zM80 150.1l1.1 .1zM80 150.1h1.3zM80 146.3h1.3zM80.2 146.2l1.1 .1zM80.2 150.2h.7zM80.2 150.2h.9zM80.2 146.2h.9zM80.3 146.2h.8z"/>
<path d="M80.3 150.2h.6zM80.4 151.4l3.2 .5-3.2 .5zM80.3 146.2h.6zM81.5 132.6l.8 7-.8 .8zM85.6 157.5l3.2-.5v1zM81.5 140.4l7.8-.8v.8zM87.6 151.9l3.2-.5v1zM104.8 157l3.1 .5-3.1 .5zM132.9 140.4l1.6 2.8-1 .4zM126.6 140.4l7-.8 .8 .8z"/>
</g>
<g fill="none" stroke="#000" stroke-width=".2">
<path d="M26 50.8v9.7M189.9 50.8v9.7M189.9 50.9h-164M25.9 60.4h164M78.6 148.1h4.1M78.6 148.5h4.1M78.6 147.9h4.1M78.7 147.7h3.9M78.7 148.7h3.9M78.7 148.8h3.9M78.7 147.5h3.9M78.8 147.3h3.7"/>
<path d="M78.8 149h3.7M78.8 149.2h3.6M78.8 147.2h3.6M79 149.4h3.4M79 147h3.4M79.1 149.5h3.1M79.1 146.8h3.1M79.2 149.6h2.9M79.2 146.7h2.9M79.3 146.6h2.7M79.3 149.8h2.7M79.5 146.5h2.3"/>
<path d="M79.5 149.9h2.3M79.6 146.4h2M79.6 150h2"/>
</g>
<path d="M78.6 148.3h4.1" fill="none" stroke="#000" stroke-width=".21"/>
<g font-size="3.9">
<text x="26.4" y="43.5">19-Lead Very, Very Thin Plastic Dual Flat, No Lead Package (UU) - 7x5 mm Body</text>
<text x="26.4" y="48.1">[WDFN]; Supertex Legacy Package</text>
<text x="76.5" y="171.2">RECOMMENDED LAND PATTERN</text>
</g>
<g font-size="3.2">
<text x="28.4" y="54.7">Note:</text>
<text x="41.1" y="58.3">http://www.microchip.com/packaging</text>
<text x="41.1" y="54.7">For the most current package drawings, please see the Microchip Packaging Specification located at</text>
<text x="85.6" y="69.9">E1</text>
<text x="117.7" y="75.5">X2</text>
<text x="72" y="81">X1</text>
<text x="113.5" y="86.6">EV</text>
<text x="79.3" y="90.1">19</text>
<text x="149.8" y="92">ØV</text>
<text x="62.8" y="98">Y1</text>
<text x="138.1" y="113.2">EV</text>
<text x="149.6" y="118.3">Y2</text>
<text x="155.2" y="117">C1</text>
<text x="74.8" y="122.5">G1</text>
<text x="62.8" y="136.1">Y1</text>
<text x="80.5" y="143.6">1</text>
<text x="108.9" y="143.6">2</text>
<text x="71.7" y="153">X3</text>
<text x="141.6" y="153.1">SILK SCREEN</text>
<text x="94.8" y="158.6">E2</text>
</g>
<g font-size="2.9">
<text x="104.3" y="178.3">Units</text>
<text x="126" y="178.3">MILLIMETERS</text>
<text x="89" y="182.2">Dimension Limits</text>
<text x="117.1" y="182.2">MIN</text>
<text x="132.3" y="182.2">NOM</text>
<text x="148.4" y="182.2">MAX</text>
<text x="57.3" y="189.9">Contact Pitch</text>
<text x="57.3" y="186">Contact Pitch</text>
<text x="105.5" y="186">E1</text>
<text x="105.5" y="189.9">E2</text>
<text x="128.7" y="189.9">2.875 BSC</text>
<text x="129.5" y="186">0.50 BSC</text>
<text x="57.3" y="193.8">Optional Center Pad Width</text>
<text x="57.3" y="197.7">Optional Center Pad Length</text>
<text x="105.5" y="197.7">Y2</text>
<text x="105.5" y="193.8">X2</text>
<text x="148.7" y="197.7">3.05</text>
<text x="148.7" y="193.8">2.90</text>
<text x="57.3" y="201.6">Contact Pad Spacing</text>
<text x="105.4" y="201.6">C1</text>
<text x="132.8" y="201.6">4.90</text>
<text x="57.3" y="209.4">Contact Pad Length (X19)</text>
<text x="57.3" y="205.5">Contact Pad Width (X18)</text>
<text x="105.5" y="209.4">Y1</text>
<text x="105.5" y="205.5">X1</text>
<text x="148.7" y="209.4">0.90</text>
<text x="148.7" y="205.5">0.30</text>
<text x="57.3" y="213.2">Contact Pad Width</text>
<text x="105.5" y="213.2">X3</text>
<text x="148.7" y="213.2">0.52</text>
<text x="57.3" y="217.1">Contact Pad to Center Pad (X20)</text>
<text x="57.3" y="221">Thermal Via Diameter</text>
<text x="105.3" y="217.1">G1</text>
<text x="106.3" y="221">V</text>
<text x="116.9" y="217.1">0.20</text>
<text x="132.8" y="221">0.30</text>
<text x="57.3" y="224.9">Thermal Via Pitch</text>
<text x="105.3" y="224.9">EV</text>
<text x="132.8" y="224.9">1.00</text>
<text x="34" y="228.3">Notes:</text>
<text x="34" y="232.9">1. Dimensioning and tolerancing per ASME Y14.5M</text>
<text x="43.6" y="237">BSC: Basic Dimension. Theoretically exact value shown without tolerances.</text>
<text x="34" y="241">2. For best soldering results, thermal vias, if used, should be filled or tented to avoid solder loss during</text>
<text x="38.1" y="244.3">reflow process</text>
<text x="118.9" y="251.7">Microchip Technology Drawing C04-2295 Rev A</text>
<text x="26.6" y="261.3">© 2021 Microchip Technology Inc.</text>
</g>
</svg>
